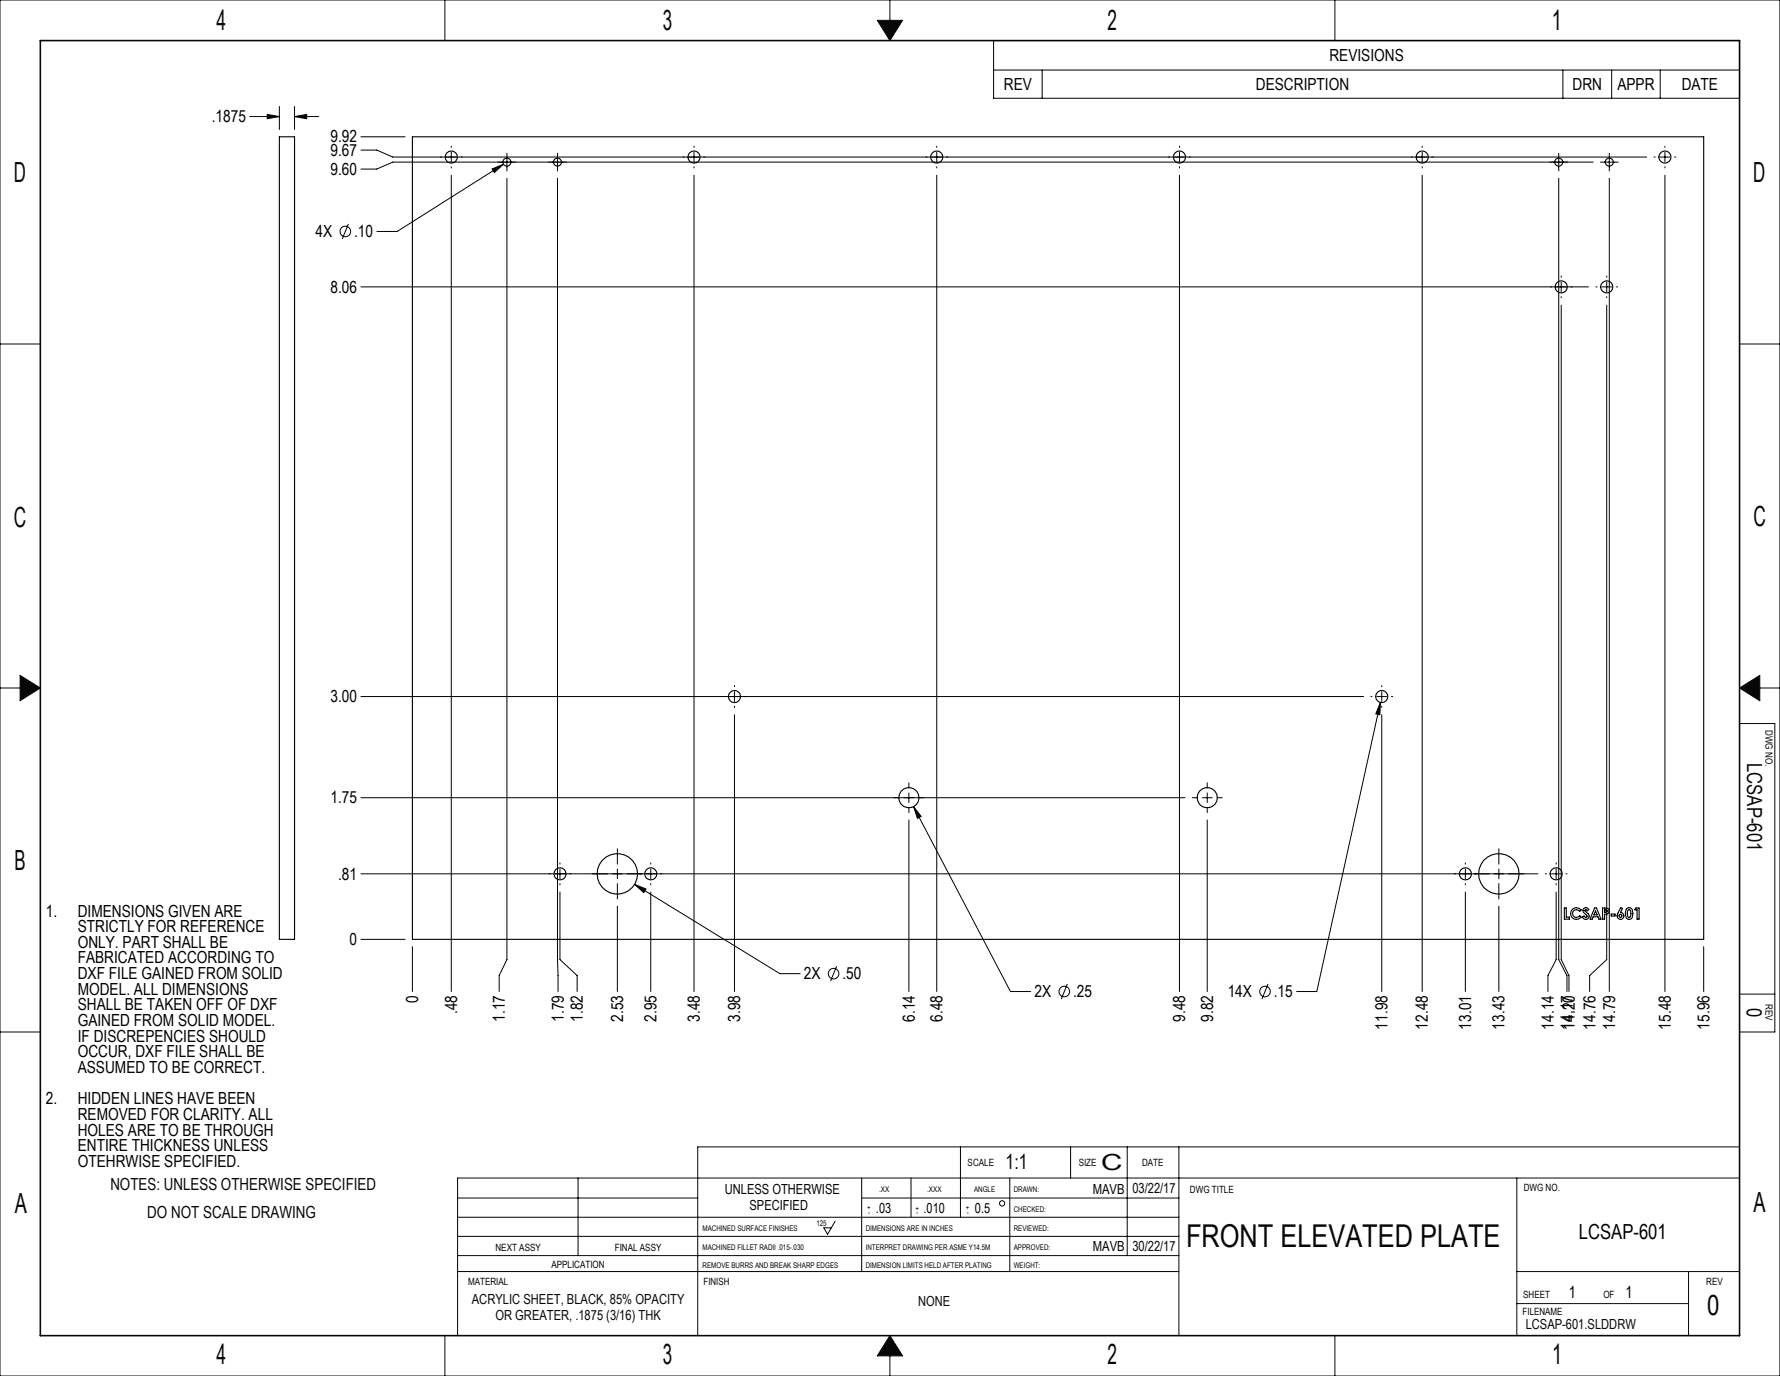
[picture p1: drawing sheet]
<svg xmlns="http://www.w3.org/2000/svg" width="559mm" height="432mm" viewBox="0 0 559 432" stroke-linecap="round" stroke-linejoin="round" font-family="sans-serif">
<g fill="none" stroke="#000" stroke-width=".31">
<path d="M270.5 369.7v29.3M286 369.7v12.3M317 369.7v29.3M143.7 399h226.4M262.2 383.2l-2.4 4.1-1.2-2h2.4"/>
<circle cx="314.6" cy="377.6" r=".82"/>
</g>
<g fill="none" stroke="#0a0605" stroke-width=".31">
<path d="M0 0h558.8v431.8h-558.8zM139.7 0v12.7M275.4 6.4h8l-4 6.3zM279.4 0v6.4M419.1 0v12.7M0 107.9h12.7M546.1 107.9h12.7M0 215.9h6.3M6.3 211.9l6.4 4-6.4 4zM546.1 215.9l6.4-4v8zM552.5 215.9h6.3M546.1 227h11.1v96.9h-11.1"/>
<path d="M546.1 312h11.1M0 323.9h12.7M301.5 359.9v22.1M336.1 359.9v9.8M353.9 359.9v34.1M370.1 359.9v59.2M546.1 359.9h-327.1v59.2M143.7 376h75.3M181.5 369.7v24.3M270.5 376h99.6M476.2 369.7v49.4M546.1 369.7h-402.4v49.4"/>
<path d="M143.7 382h226.4M143.7 394h226.4M143.7 388h226.4M476.2 399h69.9M530.1 399v20.1M139.7 419.1v12.7M279.4 419.1l4 6.4h-8zM419.1 419.1v12.7M476.2 409.1h53.9M279.4 425.5v6.3"/>
</g>
<path d="M12.7 12.7h533.4v406.4h-533.4z" fill="none" stroke="#0a0605" stroke-width=".5"/>
<path d="M275.4 6.4h8l-4 6.3zM546.1 215.9l6.4-4v8zM279.4 419.1l-4 6.4h8zM6.3 211.9v8l6.4-4z" fill-rule="evenodd" fill="#0a0605"/>
<g fill="none" stroke="#000" stroke-width=".31">
<path d="M311.9 12.7h234.2v18.1h-234.2zM78.4 36.6h9.3M83.9 35.9l3.8 .7-3.8 .7zM87.7 33.4v7.2M92.5 36.6l3.8-.7v1.4zM92.5 33.4v7.2M92.5 36.6h7.6M311.9 22h234.2M327.2 22v8.8M490.6 22v8.8M506 22v8.8M521.2 22v8.8"/>
<path d="M113.3 47.1h5l5 2.2h393.7M113.3 42.9h13.9M141.7 45.9v.3M141.7 47.8v3M141.7 52.3v.4M141.7 55v256.2M154.5 53l3.5-1.5-2.8 2.7zM158 51.5l-33.3 21.1h-6.4M159.1 48.1v5.6M159.1 56v245.1l-2.4 5v5.1M175 48.1v5.6M175 56v245.1l.2 10.1"/>
<path d="M217.9 45.9v.3M217.9 47.8v3M217.9 52.3v.4M217.9 55v256.2M294.1 45.9v.3M294.1 47.8v3M294.1 52.3v.4M294.1 55v256.2M370.3 45.9v.3M370.3 47.8v3M370.3 52.3v.4M370.3 55v256.2"/>
<path d="M446.5 55v256.2M446.5 45.9v.3M446.5 47.8v3M446.5 52.3v.4M489.3 56v245.1l2.6 5v5.1M489.3 48.1v5.6M500.1 50.9h-376.8l-5 2.2h-5M502.4 50.9h5.6M505.2 56v255.2M505.2 48.1v5.6M519.3 49.3h.3M521.2 49.3h3"/>
<path d="M522.7 45.9v.3M522.7 47.8v3M522.7 52.3v.4M522.7 55v256.2M525.7 49.3h.4M109.4 70.3l-1.9 4.7M113.3 90h385.4M490.1 86.6v.4M490.1 88.5v3M490.1 93.1v.4M490.1 95.7v205.4l2.4 5v5.1M501 90h.4"/>
<path d="M502.9 90h3.1M504.4 86.6v.4M504.4 88.5v3M504.4 93.1v.4M504.4 95.7v205.4l-5.4 5v5.1M507.5 90h.4M113.3 218.6h314.8M230.6 215.2v.3M230.6 217.1v3M430.4 218.6h.3M432.3 218.6h3M433.8 215.2v.3"/>
<path d="M433.8 217.1v3M436.8 218.6h.4M230.6 221.6v.4M230.6 224.3v86.9M433.4 220.5l-.2 3.8-1.3-.3zM433.4 220.5l-20 90.7h-6.4M433.8 224.3v86.9M433.8 221.6v.4M113.3 250.3h258.7M285.3 245.6v1.7M285.3 248.8v3M285.3 253.4v1.6"/>
<path d="M285.3 257.3v53.9M286.8 253.2l2.4 3-1.2 .6zM286.8 253.2l30.4 58h6.4M374.3 250.3h1.7M377.5 250.3h3M379 245.6v1.7M379 248.8v3M379 253.4v1.6M379 257.3v53.9M382.1 250.3h1.6M113.3 274.2h369.5M175.8 270.8v.4"/>
<path d="M175.8 272.7v3.1M175.8 277.3v.4M175.8 279.9v21.2l5.4 5v5.1M193.8 266.3v4.9M193.8 272.7v3.1M193.8 277.3v4.8M199.2 277.5l3.6 1.5-.7 1.1zM199.2 277.5l45.6 28h6.4M204.3 270.8v.4M204.3 272.7v3.1M204.3 277.3v.4M204.3 279.9v31.3"/>
<path d="M460 270.8v.4M460 272.7v3.1M460 277.3v.4M460 279.9v31.3M470.5 266.3v4.9M470.5 272.7v3.1M470.5 277.3v4.8M485.1 274.2h.4M487 274.2h3M488.5 270.8v.4M488.5 272.7v3.1M488.5 277.3v.4"/>
<path d="M488.5 279.9v21.2l-2.5 5v5.1M491.6 274.2h.3M113.3 294.8h13.9M129.5 297.1v14.1M193.8 284.4v26.8M470.5 284.4v26.8M534.8 297.1v14.1M262.6 303.2l-1.9 4.7M335.1 308.8l-1.9 4.7M398.1 308.8l-1.9 4.7"/>
<circle cx="108.4" cy="72.6" r="1.67"/>
<circle cx="261.7" cy="305.5" r="1.66"/>
<circle cx="334.1" cy="311.2" r="1.67"/>
<circle cx="397.1" cy="311.2" r="1.66"/>
</g>
<path d="M199.2 277.5l2.9 2.6 .7-1.1zM286.8 253.2l1.2 3.6 1.2-.6zM433.4 220.5l-1.5 3.5 1.3 .3zM154.5 53l.7 1.2 2.8-2.7zM92.5 36.6l3.8-.7v1.4zM83.9 35.9l3.8 .7-3.8 .7z" fill="#000"/>
<g fill="none" stroke="#000" stroke-width=".35">
<path d="M87.7 42.9h4.8v251.9h-4.8zM129.5 42.9h405.3v251.9h-405.3zM491.1 284.9h.6v2.9h1v.6h-1.6zM493.7 285.3a1.91 1.91 0 0 1 2.7 .2l-.5 .5a1.24 1.24 0 0 0-1.8-.3 1.24 1.24 0 0 0 0 1.9 1.24 1.24 0 0 0 1.8-.2l.5 .4a1.86 1.86 0 0 1-2.8 .2 1.86 1.86 0 0 1 .1-2.7zM497.2 285l1-.1 .6 .5-.5 .4-.2-.2a.28 .28 0 0 0-.4-.1 .28 .28 0 0 0-.1 .4l.5 .4a1.13 1.13 0 0 1 .5 1.9 1.13 1.13 0 0 1-1.9-.4l.6-.4 .3 .4a.38 .38 0 0 0 .5 0 .38 .38 0 0 0 0-.6l-.9-.9a.9 .9 0 0 1 0-1.3zM500.6 284.9h.6l1.4 3.5h-.7l-.2-.7h-1.6l-.2 .7h-.7zM500.9 285.9l.5 1.2h-1zM503.1 284.9a1.55 1.55 0 0 1 2.1 1l-.5 .8-1 .2v1.5h-.6zM503.7 285.5a.49 .49 0 0 1 .6 0 .49 .49 0 0 1 .2 .6l-.8 .2zM505.8 286.8h1.2v.6h-1.2zM508.8 284.8l.5 .3-.6 1.2a1.1 1.1 0 0 1 1 1.5 1.1 1.1 0 0 1-1.7 .5 1.1 1.1 0 0 1-.1-1.7zM510.5 285.3a1.05 1.05 0 0 1 1.9 .2 2.26 2.26 0 0 1-.4 2.9h-1.1a2.29 2.29 0 0 1-.4-3.1z"/>
<path d="M511.1 285.6l.4-.1a1.66 1.66 0 0 1 0 2.4h-.2a1.72 1.72 0 0 1-.2-2.3zM513.6 284.9h1v3.5h-.7v-2.9h-.7z"/>
<circle cx="141.7" cy="49.3" r="1.9"/>
<circle cx="159.1" cy="50.9" r="1.26"/>
<circle cx="175" cy="50.9" r="1.26"/>
<circle cx="217.9" cy="49.3" r="1.9"/>
<circle cx="294.1" cy="49.3" r="1.9"/>
<circle cx="370.3" cy="49.3" r="1.9"/>
<circle cx="446.5" cy="49.3" r="1.9"/>
<circle cx="489.3" cy="50.9" r="1.26"/>
<circle cx="505.2" cy="50.9" r="1.26"/>
<circle cx="522.7" cy="49.3" r="1.9"/>
<circle cx="490.1" cy="90" r="1.91"/>
<circle cx="504.4" cy="90" r="1.91"/>
<circle cx="230.6" cy="218.6" r="1.9"/>
<circle cx="433.8" cy="218.6" r="1.9"/>
<circle cx="285.3" cy="250.3" r="3.2"/>
<circle cx="379" cy="250.3" r="3.2"/>
<circle cx="175.8" cy="274.2" r="1.9"/>
<circle cx="193.8" cy="274.2" r="6.3"/>
<circle cx="204.3" cy="274.2" r="1.9"/>
<circle cx="460" cy="274.2" r="1.92"/>
<circle cx="470.5" cy="274.2" r="6.3"/>
<circle cx="488.5" cy="274.2" r="1.91"/>
<circle cx="508.7" cy="287.4" r=".47"/>
</g>
<text font-size="9.9" fill="#0a0605" x="372.3" y="391.2">FRONT ELEVATED PLATE</text>
<g font-size="8.7" fill="#0a0605">
<text x="68" y="9.4">4</text>
<text x="208.1" y="9.3">3</text>
<text x="347.7" y="9.3">2</text>
<text x="487.1" y="9.4">1</text>
<text x="4.3" y="57">D</text>
<text x="550.4" y="57.2">D</text>
<text x="4.3" y="165.3">C</text>
<text x="550.5" y="165.1">C</text>
<text x="4.6" y="273.1">B</text>
<text x="4.6" y="380.6">A</text>
<text x="550.5" y="380.4">A</text>
<text x="536" y="412.8">0</text>
<text x="67.9" y="428">4</text>
<text x="208.1" y="428">3</text>
<text x="487.3" y="428.1">1</text>
</g>
<text font-size="8.7" x="347.7" y="428.1">2</text>
<text font-size="7" fill="#0a0605" x="345.7" y="367.2">C</text>
<g font-size="6.5" fill="#0a0605">
<text x="548.5" y="239.5" transform="rotate(90 548.5 239.5)">LCSAP-601</text>
<text x="548.4" y="316.4" transform="rotate(90 548.4 316.4)">0</text>
<text x="315.7" y="366.7">1:1</text>
</g>
<text font-size="6.5" x="495.7" y="388.9">LCSAP-601</text>
<g font-size="5.2">
<text x="417.3" y="19.1">REVISIONS</text>
<text x="315.1" y="28.1">REV</text>
<text x="394.3" y="28.1">DESCRIPTION</text>
<text x="493.7" y="28.1">DRN</text>
<text x="507.7" y="28.1">APPR</text>
<text x="527.9" y="28.1">DATE</text>
<text x="66.5" y="38.4">.1875</text>
<text x="103.8" y="44.7">9.92</text>
<text x="103.8" y="48.9">9.67</text>
<text x="103.8" y="54.8">9.60</text>
<text x="99.1" y="74.4">4X</text>
<text x="111.2" y="74.4">.10</text>
<text x="103.8" y="91.8">8.06</text>
<text x="103.8" y="220.3">3.00</text>
<text x="103.8" y="252.1">1.75</text>
<text x="106.2" y="276">.81</text>
<text x="14.4" y="287.6">1.</text>
<text x="24.4" y="287.6">DIMENSIONS GIVEN ARE</text>
<text x="24.4" y="292.5">STRICTLY FOR REFERENCE</text>
<text x="24.4" y="297.4">ONLY. PART SHALL BE</text>
<text x="109.7" y="296.5">0</text>
<text x="24.4" y="302.4">FABRICATED ACCORDING TO</text>
<text x="24.4" y="307.3">DXF FILE GAINED FROM SOLID</text>
<text x="252.4" y="307.3">2X</text>
<text x="264.5" y="307.3">.50</text>
<text x="24.4" y="312.2">MODEL. ALL DIMENSIONS</text>
<text x="24.4" y="317.1">SHALL BE TAKEN OFF OF DXF</text>
<text x="131.3" y="314.7" transform="rotate(-90 131.3 314.7)">0</text>
<text x="324.8" y="312.9">2X</text>
<text x="336.9" y="312.9">.25</text>
<text x="385.4" y="312.9">14X</text>
<text x="399.9" y="312.9">.15</text>
<text x="24.4" y="322">GAINED FROM SOLID MODEL.</text>
<text x="143.5" y="318.3" transform="rotate(-90 143.5 318.3)">.48</text>
<text x="158.5" y="320.7" transform="rotate(-90 158.5 320.7)">1.17</text>
<text x="177" y="320.7" transform="rotate(-90 177 320.7)">1.79</text>
<text x="183" y="320.7" transform="rotate(-90 183 320.7)">1.82</text>
<text x="195.6" y="320.7" transform="rotate(-90 195.6 320.7)">2.53</text>
<text x="206.1" y="320.7" transform="rotate(-90 206.1 320.7)">2.95</text>
<text x="219.7" y="320.7" transform="rotate(-90 219.7 320.7)">3.48</text>
<text x="232.4" y="320.7" transform="rotate(-90 232.4 320.7)">3.98</text>
<text x="287.2" y="320.7" transform="rotate(-90 287.2 320.7)">6.14</text>
<text x="295.9" y="320.7" transform="rotate(-90 295.9 320.7)">6.48</text>
<text x="372.1" y="320.7" transform="rotate(-90 372.1 320.7)">9.48</text>
<text x="380.8" y="320.7" transform="rotate(-90 380.8 320.7)">9.82</text>
<text x="435.6" y="323.1" transform="rotate(-90 435.6 323.1)">11.98</text>
<text x="448.3" y="323.1" transform="rotate(-90 448.3 323.1)">12.48</text>
<text x="461.9" y="323.1" transform="rotate(-90 461.9 323.1)">13.01</text>
<text x="472.4" y="323.1" transform="rotate(-90 472.4 323.1)">13.43</text>
<text x="487.8" y="323.1" transform="rotate(-90 487.8 323.1)">14.14</text>
<text x="493.7" y="323.1" transform="rotate(-90 493.7 323.1)">14.17</text>
<text x="494.4" y="323.1" transform="rotate(-90 494.4 323.1)">14.20</text>
<text x="500.9" y="323.1" transform="rotate(-90 500.9 323.1)">14.76</text>
<text x="507" y="323.1" transform="rotate(-90 507 323.1)">14.79</text>
<text x="524.5" y="323.1" transform="rotate(-90 524.5 323.1)">15.48</text>
<text x="536.7" y="323.1" transform="rotate(-90 536.7 323.1)">15.96</text>
<text x="24.4" y="326.9">IF DISCREPENCIES SHOULD</text>
<text x="24.4" y="331.8">OCCUR, DXF FILE SHALL BE</text>
<text x="24.4" y="336.7">ASSUMED TO BE CORRECT.</text>
<text x="14.4" y="346.5">2.</text>
<text x="24.4" y="346.5">HIDDEN LINES HAVE BEEN</text>
<text x="24.4" y="351.4">REMOVED FOR CLARITY. ALL</text>
<text x="24.4" y="356.4">HOLES ARE TO BE THROUGH</text>
<text x="24.4" y="361.3">ENTIRE THICKNESS UNLESS</text>
<text x="24.4" y="366.2">OTEHRWISE SPECIFIED.</text>
<text x="492.5" y="407.3">1</text>
<text x="510.3" y="407.3">1</text>
</g>
<g font-size="5.2" fill="#0a0605">
<text x="34.6" y="373.4">NOTES: UNLESS OTHERWISE SPECIFIED</text>
<text x="46.2" y="382.3">DO NOT SCALE DRAWING</text>
</g>
<g font-size="4.4">
<text x="227.5" y="374.8">UNLESS OTHERWISE</text>
<text x="343" y="374.6">MAVB</text>
<text x="235.3" y="379.6">SPECIFIED</text>
<text x="275" y="380.5">.03</text>
<text x="290" y="380.5">.010</text>
<text x="306.1" y="380.6">0.5</text>
<text x="343.1" y="392.5">MAVB</text>
</g>
<g font-size="4.4" fill="#0a0605">
<text x="355.5" y="374.5">03/22/17</text>
<text x="355.5" y="392.6">30/22/17</text>
<text x="148.1" y="409.1">ACRYLIC SHEET, BLACK, 85% OPACITY</text>
<text x="288.3" y="409.9">NONE</text>
<text x="155.6" y="414.2">OR GREATER, .1875 (3/16) THK</text>
<text x="479" y="417">LCSAP-601.SLDDRW</text>
</g>
<g font-size="3.1">
<text x="554.2" y="229.1" transform="rotate(90 554.2 229.1)">DWG NO.</text>
<text x="554.2" y="315.1" transform="rotate(90 554.2 315.1)">REV</text>
<text x="358.5" y="366">DATE</text>
<text x="373.6" y="374.5">DWG TITLE</text>
<text x="478.4" y="373.7">DWG NO.</text>
<text x="155.5" y="392.4">NEXT ASSY</text>
<text x="193" y="392.4">FINAL ASSY</text>
<text x="173.2" y="398">APPLICATION</text>
<text x="146.9" y="403.1">MATERIAL</text>
<text x="220.9" y="403.2">FINISH</text>
<text x="478.2" y="407.4">SHEET</text>
<text x="503.4" y="407.4">OF</text>
<text x="535.6" y="403.2">REV</text>
<text x="478" y="412.6">FILENAME</text>
</g>
<g font-size="3.1" fill="#0a0605">
<text x="303.8" y="365.9">SCALE</text>
<text x="338.7" y="365.9">SIZE</text>
</g>
<g font-size="2.4">
<text x="276" y="374.1">.XX</text>
<text x="291.1" y="374.1">.XXX</text>
<text x="305.8" y="374.1">ANGLE</text>
<text x="318.3" y="374.1">DRAWN:</text>
<text x="272.2" y="379.8">+</text>
<text x="272.5" y="381.2">-</text>
<text x="287.4" y="380">+</text>
<text x="287.7" y="381.4">-</text>
<text x="303.2" y="379.8">+</text>
<text x="303.5" y="381.2">-</text>
<text x="318.3" y="380.2">CHECKED:</text>
<text x="220.5" y="386.2">MACHINED SURFACE FINISHES</text>
<text x="256.3" y="384.7">125</text>
<text x="271.8" y="386.2">DIMENSIONS ARE IN INCHES</text>
<text x="318.3" y="386.2">REVIEWED:</text>
<text x="220.5" y="392.3">MACHINED FILLET RADII .015-.030</text>
<text x="271.8" y="392.3">INTERPRET DRAWING PER ASME Y14.5M</text>
<text x="318.3" y="392.3">APPROVED:</text>
<text x="220.5" y="397.8">REMOVE BURRS AND BREAK SHARP EDGES</text>
<text x="271.8" y="397.8">DIMENSION LIMITS HELD AFTER PLATING</text>
<text x="318.3" y="398">WEIGHT:</text>
</g>
</svg>
